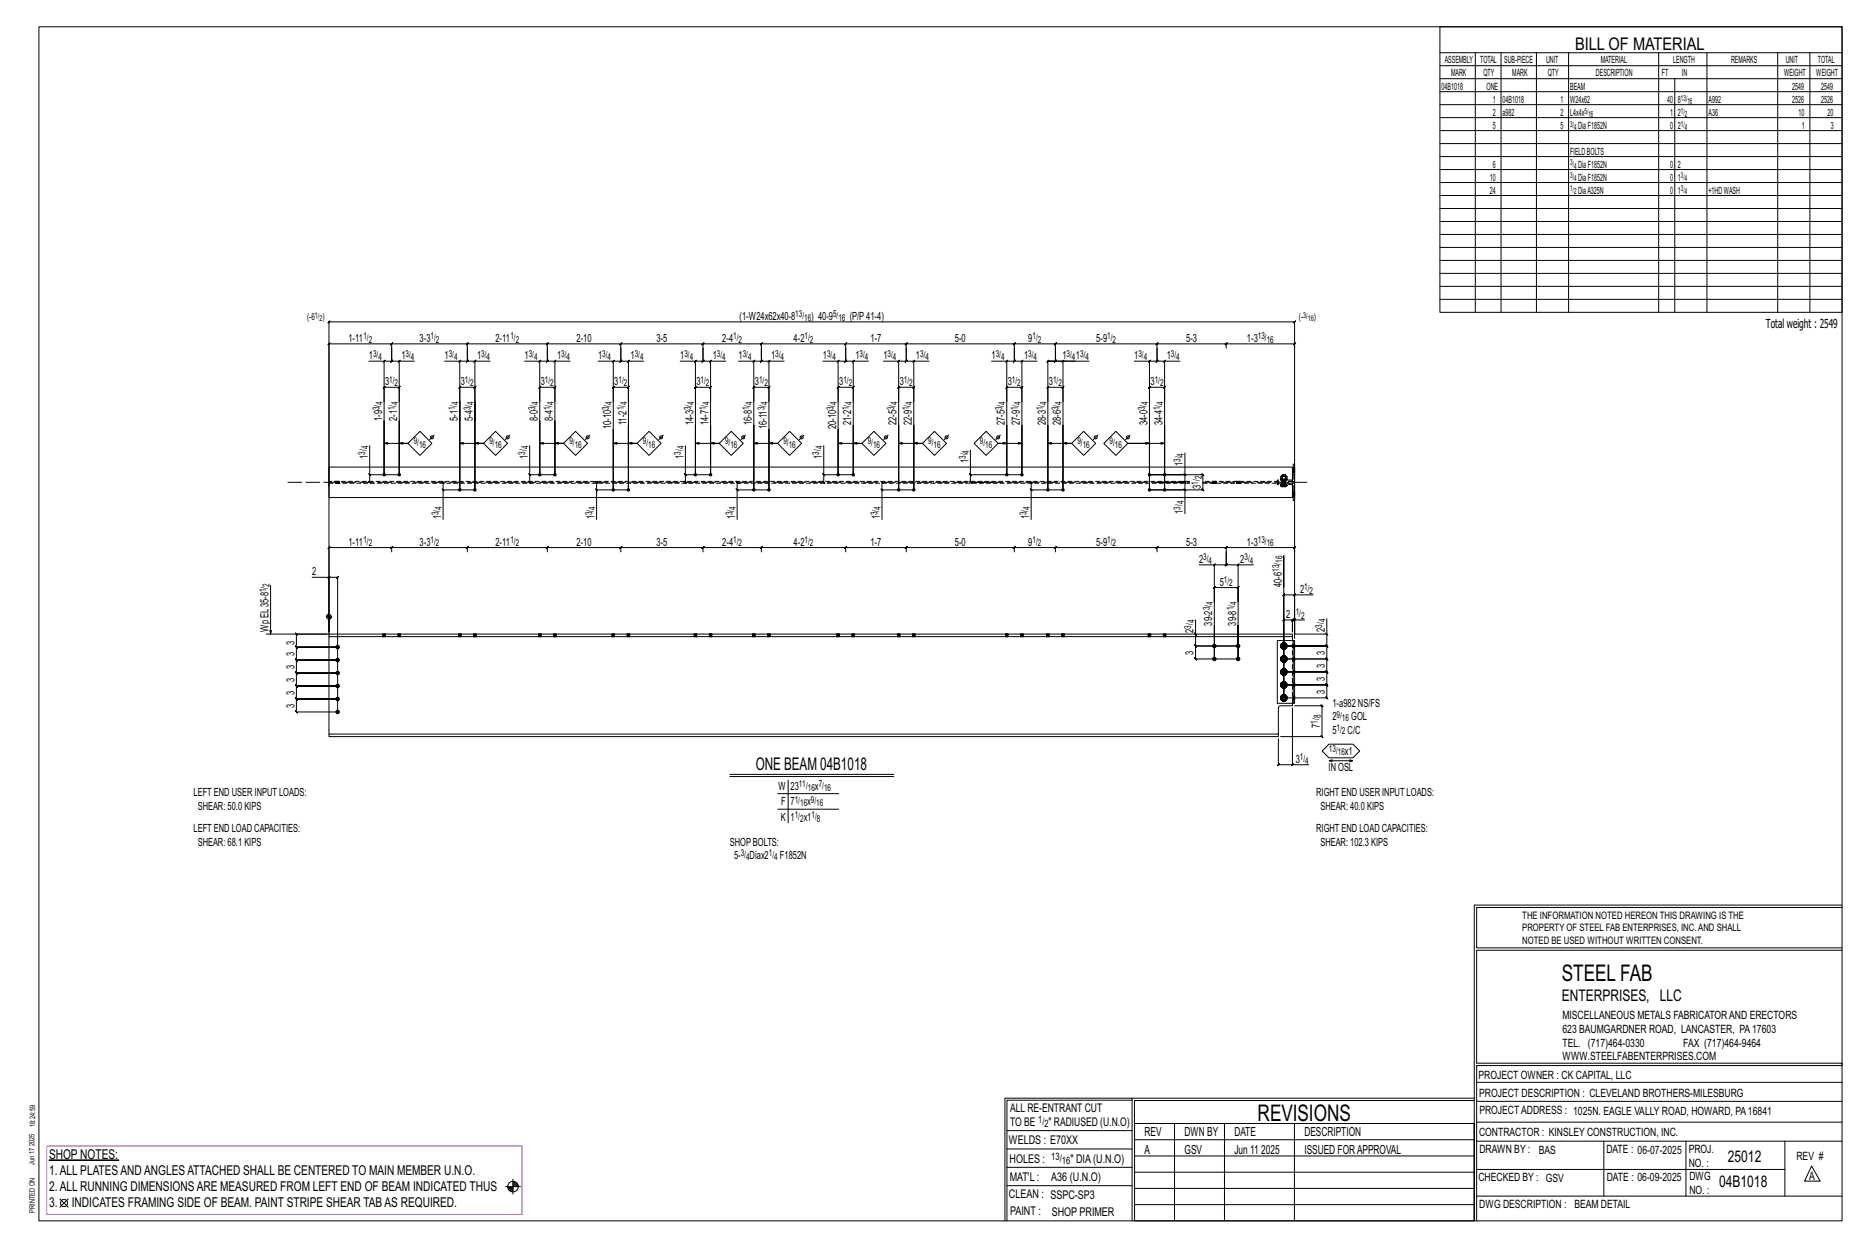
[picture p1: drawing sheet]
<svg xmlns="http://www.w3.org/2000/svg" width="914mm" height="610mm" viewBox="0 0 914 610" stroke-linecap="round" stroke-linejoin="round" font-family="sans-serif">
<g fill="#000" stroke="#000" stroke-width=".49">
<path d="M24 568h34z"/>
<circle cx="188" cy="232" r=".6"/>
<circle cx="195" cy="232" r=".6"/>
<circle cx="225" cy="240" r=".6"/>
<circle cx="232" cy="240" r=".6"/>
<circle cx="264" cy="232" r=".6"/>
<circle cx="272" cy="232" r=".6"/>
<circle cx="300" cy="240" r=".6"/>
<circle cx="308" cy="240" r=".6"/>
<circle cx="340" cy="232" r=".6"/>
<circle cx="348" cy="232" r=".6"/>
<circle cx="369" cy="240" r=".6"/>
<circle cx="376" cy="240" r=".6"/>
<circle cx="410" cy="232" r=".6"/>
<circle cx="418" cy="232" r=".6"/>
<circle cx="440" cy="240" r=".6"/>
<circle cx="447" cy="240" r=".6"/>
<circle cx="493" cy="232" r=".6"/>
<circle cx="500" cy="232" r=".6"/>
<circle cx="513" cy="240" r=".6"/>
<circle cx="520" cy="240" r=".6"/>
<circle cx="563" cy="240" r=".6"/>
<circle cx="563" cy="232" r=".6"/>
<circle cx="570" cy="240" r=".6"/>
<circle cx="570" cy="232" r=".6"/>
<circle cx="165" cy="317" r=".9"/>
<circle cx="594" cy="316" r=".9"/>
<circle cx="606" cy="316" r=".9"/>
<circle cx="165" cy="329" r=".9"/>
<circle cx="165" cy="336" r=".9"/>
<circle cx="165" cy="323" r=".9"/>
<circle cx="594" cy="322" r=".9"/>
<circle cx="606" cy="322" r=".9"/>
<circle cx="165" cy="348" r=".9"/>
<circle cx="165" cy="342" r=".9"/>
</g>
<g fill="none" stroke="#000" stroke-width=".49">
<path d="M19 13h883v584h-883zM705 13h197v140h-197zM705 26h197M705 32h197M705 39h197M722 26v127M735 26v127M752 26v127M768 26v127M812 26v127M820 39v114M836 26v127"/>
<path d="M870 26v127M886 26v127M705 45h197M705 51h197M705 58h197M705 64h197M705 70h197M705 77h197M705 83h197M705 89h197M705 96h197M705 102h197"/>
<path d="M705 108h197M705 115h197M705 121h197M705 127h197M705 134h197M705 140h197M705 146h197M181 177h7v19M188 177l1-1zM192 170v7v-1l-1 1h1h-4M192 170v7h-1l1-1v1h3M192 170v-2l-1 1 1-1h-31h1l-1 1v-1v70"/>
<path d="M192 168h37l-1 1 1-1v2M192 168l-1 1zM195 177l1-1zM203 177h-8v19M218 177h7v63M225 177l1-1zM229 170v7v-1l-1 1h1h-4M229 170v7h-1l1-1v1h3M229 168h39l-1 1 1-1v2M229 168l-1 1zM232 177l1-1-1 1zM240 177h-8v63"/>
<path d="M257 177h7v19M264 177l1-1zM268 170v7v-1l-1 1h1h-4M268 170v7h-1l1-1v1h4M268 168h36l-1 1 1-1v2M268 168l-1 1zM271 177l1-1zM279 177h-7v19M293 177h7v19M300 177l1-1zM304 170v7v-1l-1 1h1h-4M304 170v7h-1l1-1v1h4"/>
<path d="M304 168h40v1l1-1-1 2M304 168l-1 1zM308 177v-1l-1 1zM315 177h-7v19M333 177h7v19M340 177l1-1zM344 170v7l1-1-1 1h-4M344 170v7l1-1-1 1h4M344 168h29l-1 1 1-1v2M345 168l-1 1zM348 177v-1l-1 1zM355 177h-7v19"/>
<path d="M362 177h7v19M369 177h-1l1-1zM373 170v7v-1l-1 1h1h-4M373 170v7h-1l1-1v1h3M373 168h41l-1 1 1-1v2M373 168l-1 1zM376 177l1-1-1 1zM384 177h-8v19M403 177h7v19M411 176l-1 1zM414 170v7v-1l-1 1h1h-4M414 170v7h-1l1-1v1h4"/>
<path d="M414 168h30l-1 1 1-1v2M414 168l-1 1zM418 177v-1l-1 1zM425 177h-7v19M432 177h8v19M440 176l-1 1zM444 170v7v-1l-1 1h1h-4M444 170v7h-1l1-1v1h3M444 168h53l-1 1 1-1v2M444 168l-1 1zM447 177l1-1-1 1zM455 177h-8v19"/>
<path d="M485 177h8v19M493 177h-1l1-1zM497 168l-1 1 1-1zM497 170v7v-1l-1 1h1h-4M497 170v7h-1l1-1v1h3M497 168h20l-1 1 1-1v2M501 176l-1 1zM508 177h-8v19M513 177v-1l-1 1h1v19M517 170v7v-1l-1 1h1h-4h13M517 170v7h-1l1-1v1h3M517 168h49v1l1-1-1 2"/>
<path d="M517 168l-1 1zM520 177l1-1-1 1zM533 177h-13v19M555 177h8v19M563 177h-1l1-1zM566 170v7l1-1-1 1h-3M566 170v7l1-1-1 1h4M566 168h34v1l1-1-1 2M567 168l-1 1zM570 177l1-1-1 1zM578 177h-8v19M600 169l1-1z"/>
<path d="M600 168h34l-1 1 1-1v2M188 196v-7v1l1-1h-1h7v1l1-1h-1v7M188 196v36M195 196v36h-14v-14M264 196v-7v1l1-1h-1h8l-1 1 1-1v7M264 196v36M272 196v36h-13v-14M300 196v-7v1l1-1h-1h8l-1 1 1-1v7M300 196v44M308 196v44h-16v14M340 196v-7v1l1-1h-1h8l-1 1 1-1v7M340 196v36"/>
<path d="M348 196v36h-13v-14M369 196v-7l-1 1 1-1h7v1l1-1h-1v7M369 196v44M376 196v44h-15v14M410 196v-7v1l1-1h-1h8l-1 1 1-1v7M410 196v36M418 196v36h-15v-14M440 196v-7l-1 1 1-1h7v1l1-1h-1v7M440 196v44M447 196v44h-15v14M493 196v-7l-1 1 1-1h7v1l1-1h-1v7M493 196v36"/>
<path d="M500 196v36h-25v-12M513 196v-7l-1 1 1-1h7v1l1-1h-1v7M513 196v44M520 196v44h-15v14M563 196v-7l-1 1 1-1h7v1l1-1h-1v7M563 196v44h17v11M570 196v44M188 217h12h-5M200 217l6-6 5 6-5 6zM213 213l-3 2M225 206v-10v44M225 217h12h-5"/>
<path d="M232 206v-10v44M237 217l6-6 5 6-5 6zM250 213l-3 2M264 217h12h-4M276 217l6-6 6 6-6 6zM289 213l-2 2M300 217h12h-4M318 211l6 6-6 6-6-6zM325 213l-2 2M340 217h12h-4M358 211l6 6-6 6-6-6zM365 213l-2 2"/>
<path d="M369 217h12h-5M381 217l6-6 5 6-5 6zM394 213l-3 2M410 217h12h-4M428 211l6 6-6 6-6-6zM435 213l-2 2M440 217h12h-5M457 211l6 6-6 6-5-6zM464 213l-2 2M483 211l6 6-6 6-6-6zM490 213l-3 2M493 217h-4h11"/>
<path d="M513 217h12h-5M525 217l5-6 6 6-6 6zM537 213l-2 2M546 211l6 6-6 6-6-6zM553 213l-2 2M563 208v32h26l-1-1 1 1v-8v1l-1-1h1h-26h17v-10M563 217h-11h18M161 229h472v14h-472zM164 236h.1M166 236h.1M180 232l1 1zM181 232v4l-1-1 1 1"/>
<path d="M216 239l1 1zM217 236l-1-1 1 1v4M225 240v-51v1l1-1h-1h7v1l1-1h-1v51M232 240h-15v14M259 232l1 1zM259 232v4v-1l1 1h-1M292 239l1 1zM292 236v-1l1 1h-1v4M335 232l1 1zM335 232v4v-1l1 1h-1M360 239l1 1zM361 236l-1-1 1 1v4"/>
<path d="M403 232l1 1zM403 232v4v-1l1 1h-1M431 239l1 1zM432 236l-1-1 1 1v4M475 232l1 1zM475 232v4v-1l1 1h-1h11M504 239l1 1zM505 236l-1-1 1 1v4M580 239l1 1zM580 232l1 1zM580 232v4v-1l1 1h-1h-14h14v-1l1 1h-1v4M594 236h.1"/>
<path d="M595 236h.1M605 236h.1M607 236h.1M627 235h3zM627 237v1zM627 235v-2h1v2M627 238h.1M627 237v1M627 237h1v1h-1M628 235h.1M628 236h.1M628 237h.1"/>
<path d="M628 238h1M628 238l1-1v1M629 237h-1v1M629 235v-2h-1v-1h1v1h1v2M629 235h.1M629 236h.1M629 237h.1M629 237l1 1M630 237v1M630 238h-1M633 236h1v9h-1v-8M633 235v-8h1v9h-1"/>
<path d="M633 231h.1M633 229h.1M634 231h.1M634 229h.1M633 243h.1M633 241h.1M634 243h.1M634 241h.1M192 270v-3l-1 1h1h-31l1-1-1 1v42M192 268h37h-1l1-1v3M192 267l-1 1zM228 268l1-1z"/>
<path d="M229 268h39h-1l1-1v3M268 268h-1l1-1zM268 268h36h-1l1-1v3M304 268h40l1-1-1 3M304 267l-1 1zM344 268h29h-1l1-1v3M345 267l-1 1zM373 268h41h-1l1-1v3M373 267l-1 1zM414 268h30h-1l1-1v3M414 267l-1 1zM444 268h53h-1l1-1v3"/>
<path d="M444 267l-1 1zM497 268h20h-1l1-1v3M497 267l-1 1zM517 268h49l1-1-1 3M517 267l-1 1zM566 268h34l1-1-1 3M567 267l-1 1zM587 276h7v18v-7v1l1-1h-1h12v1l1-1h-1v7v-18h8M595 276l-1 1zM600 268l1-1zM600 270v6h1l-1 1v-1h-6M600 270v6v1l1-1h-1h6"/>
<path d="M600 268h34h-1l1-1v3M606 276h1l-1 1zM132 286v24M153 282h8v27M161 283l1-1zM161 282h4v1l1-1h-1v66h-20l1 1-1-1v-6h1l-1-1v1h20h-20h1l-1-1v1v-6h1l-1-1v1h20h-20h1l-1-1v1v-7l1 1-1-1h20h-20l1 1-1-1v-6h1l-1-1v1h20h-20h1l-1-1v1v-6h1l-1-1v1h20h-20h1l-1-1v1v-7l1 1-1-1h15M594 294v28M606 294v28v-16v10M628 287v-15v69v-50v1l1-1h-1h6M634 291l-1 1zM643 291h-9v19M130 310h31"/>
<path d="M160 302h2M160 301v1M161 301v1M161 310h472v1h-472zM161 309v-152v1l1-1h-1h473l-1 1 1-1v153M161 300v9M161 311v48M161 302v1M162 302v1M162 302h.1M187 310h.1M187 311h.1"/>
<path d="M189 310h.1M189 311h.1M195 310h.1M195 311h.1M196 310h.1M196 311h.1M224 310h.1M224 311h.1M226 310h.1M226 311h.1M232 310h.1M232 311h.1"/>
<path d="M233 310h.1M233 311h.1M264 310h.1M264 311h.1M265 310h.1M265 311h.1M271 310h.1M271 311h.1M272 310h.1M272 311h.1M300 310h.1M300 311h.1"/>
<path d="M301 310h.1M301 311h.1M307 310h.1M307 311h.1M308 310h.1M308 311h.1M340 310h.1M340 311h.1M341 310h.1M341 311h.1M347 310h.1M347 311h.1"/>
<path d="M348 310h.1M348 311h.1M368 310h.1M368 311h.1M370 310h.1M370 311h.1M376 310h.1M376 311h.1M377 310h.1M377 311h.1M410 310h.1M410 311h.1"/>
<path d="M411 310h.1M411 311h.1M417 310h.1M417 311h.1M418 310h.1M418 311h.1M439 310h.1M439 311h.1M441 310h.1M441 311h.1M447 310h.1M447 311h.1"/>
<path d="M448 310h.1M448 311h.1M492 310h.1M492 311h.1M493 310h.1M493 311h.1M500 310h.1M500 311h.1M501 310h.1M501 311h.1M512 310h.1M512 311h.1"/>
<path d="M514 310h.1M514 311h.1M520 310h.1M520 311h.1M521 310h.1M521 311h.1M562 310h.1M562 311h.1M563 310h.1M563 311h.1M569 310h.1M569 311h.1"/>
<path d="M571 310h.1M571 311h.1M585 303v7l1 1-1-1v6l1 1-1-1h21M594 306v16zM606 316h-21l1 1-1-1v6l1 1-1-1h21M627 316h.1M627 315v1M627 317h1M627 316v1M627 316v-1v1v1v-1M628 317v1M628 315h-1"/>
<path d="M628 317h1M628 315h.1M628 315h1M629 315l1 1v1M629 315h-1M629 317h-1M629 316l1 1h-1M629 316v1M629 315h1l-1 1M630 315v1M633 311v2M633 313h1v31h-1z"/>
<path d="M633 313h-8v31h8M633 304l1-1zM634 303h-1l-1 1 1-1v6v-6l-1 1 1-1h-5h1l-1 1v-1v38h21l1 1-1-1v-6l1 1-1-1h-21h21l1 1-1-1v-6h1l-1-1v1h-21h21h1l-1-1v1v-7l1 1-1-1h-21h21l1 1-1-1v-6l1 1-1-1h-21h21l1 1-1-1v-6M639 303h-5v9M649 310l1 1zM649 303v7h-15M627 322h.1M627 329h.1M627 335h.1M627 328v1M627 323l1 1M627 330h1"/>
<path d="M627 336l1 1M627 322v1M627 335v1M627 322v-1v1v1M627 328v1v1v-1M627 335v-1v1v1v-1M628 323v1M628 329v1M628 336v1M628 321h-1M628 327l-1 1M628 334h-1"/>
<path d="M628 323l1 1M628 330h1M628 336l1 1M628 321v1M628 321h1v1M628 327v1M628 328l1-1v1M628 334h.1M628 334h1M628 340v1M629 321l1 1v1M629 328l1 1"/>
<path d="M629 334l1 1v1M629 321h-1M629 327l-1 1M629 334h-1M629 323v1l-1-1M629 329v1h-1M629 336v1l-1-1M629 323h1h-1M629 329h1l-1 1M629 335l1 1h-1M629 322v1M629 329v1"/>
<path d="M629 335v1M629 321l1 1h-1M629 328h1h-1M629 334l1 1h-1M630 322h.1M630 328v1M630 335h.1M161 359h465v1h-465zM627 341h.1M627 343h1M627 341v1M627 341v-1v1v2v-1"/>
<path d="M628 342v1M628 340h-1M628 342l1 1M628 340h1v1M629 341h1v1M629 340l-1 1M629 342v1l-1-1M629 342h1l-1 1M629 341v1M629 340l1 1h-1M630 341h.1M633 346v28h8"/>
<path d="M633 344v1h-6l-1 1v13M634 345h13l1 1-1-1v15l1 1-1-1h-20M357 379h80M357 380h80M626 361v13l-1 1 1-1h7M633 374l-1 1zM647 367l4-3h11l4 3-4 4h-11zM651 372h11l-1 1M652 372h-1l1 1M661 372h1M381 388h30M381 396h30"/>
<path d="M386 382v21M722 443v154M722 443h180M902 444h-179v20h179M902 465h-179v55h179v1h-179v76M554 538h-61v59M554 537h168M722 538h-167v13M723 539h179M723 530h179M493 553h61M555 550h167v47h-167z"/>
<path d="M555 558h167M575 550v47M599 550v47M634 550v47M723 549h179M723 558h179M785 558v27M825 558v27M874 558v27M251 577v7M251 579h2M251 580h3"/>
<path d="M251 578h2M493 571h61M493 562h61M555 573h167M555 566h167M723 572h151M887 570l4 8h-8zM29 587l4 4M33 587l-4 4M247 581h8M249 581h2M249 582h2"/>
<path d="M250 583h1M492 597v-60h62v60M493 580h61M555 589h167M555 581h167M723 585h179"/>
<circle cx="211" cy="214" r=".7"/>
<circle cx="248" cy="214" r=".7"/>
<circle cx="288" cy="214" r=".7"/>
<circle cx="324" cy="214" r=".7"/>
<circle cx="364" cy="214" r=".7"/>
<circle cx="392" cy="214" r=".7"/>
<circle cx="434" cy="214" r=".7"/>
<circle cx="463" cy="214" r=".7"/>
<circle cx="489" cy="214" r=".7"/>
<circle cx="536" cy="214" r=".7"/>
<circle cx="552" cy="214" r=".7"/>
<circle cx="161" cy="302" r="1.2"/>
<circle cx="31" cy="589" r="1.8"/>
<circle cx="251" cy="581" r="2.6"/>
</g>
<path d="M23 561h233v33h-233z" fill="none" stroke="#f0f" stroke-width=".5"/>
<g fill="none" stroke="#000" stroke-width=".49" stroke-dasharray="2 1.4">
<path d="M161 236h421M164 236h.1M165 236h.1M165 236h1M166 236h.1M582 236h-421M589 236h44M594 236h.1M594 236h1M595 236h.1M605 236h.1M606 236h.1"/>
<path d="M606 236h1M607 236h.1M626 236h.1M627 237v1zM627 238h.1M627 235h1h-1v-2h1v2v-2v2h1h-1M627 237v1M627 237h1M627 238h1M628 236h.1M628 236v1M628 235h.1"/>
<path d="M628 235v1M628 235v2zM628 237h.1M628 233v-1M628 233h1M628 238h.1M628 233h.1M628 235h-1h1M628 235h1M628 236v-1M628 237v1zM628 238h1"/>
<path d="M628 232h1M628 235v1zM628 236h1M628 236l1 1zM628 236l1-1M628 238v-1l1 1M628 237l1 1M629 236h.1M629 236v1M629 236v-1M629 238h.1M629 237h.1"/>
<path d="M629 235h.1M629 233h.1M629 235h1M629 232v1M629 233v2zM629 235h1h-1v-2h1v2M629 235v2zM629 237v-1M629 237l1 1h-1zM630 235h.1M630 238h-1zM630 238h.1"/>
<path d="M630 237v1M633 236h-44M633 236h-8v1h8M633 235h-8v1h8M633 231h.1M633 230h1h-1M633 231h1M634 229h-1M634 230h-1M634 231h-1M634 231h.1M634 229h.1"/>
<path d="M634 230l-1-1M633 243h.1M633 242h1l-1-1M633 243h1M634 241h-1M634 242h-1M634 243h-1M634 243h.1M634 241h.1M634 242l-1-1M187 310v1M187 310h.1"/>
<path d="M188 310l-1 1M188 310v1zM188 310v1M188 311h.1M189 310h.1M189 311h.1M189 311v-1M195 310v1M195 310h.1M195 310l1 1zM195 311h.1M196 310v1"/>
<path d="M196 310h.1M196 311h.1M196 311v-1M224 310v1M224 310h1M225 310l-1 1M225 310v1M225 310v1zM225 311h.1M226 310h.1M226 311h.1M226 311v-1"/>
<path d="M232 310v1M232 310h.1M232 310l1 1zM232 311h.1M233 310v1M233 310h.1M233 311h.1M233 311v-1M264 310v1M264 310h.1M264 310v1zM264 311h.1"/>
<path d="M265 310v1M265 310h.1M265 311h.1M265 311v-1M271 310v1M271 310h.1M272 310v1zM272 310l-1 1M272 311h-1M272 310v1M272 310h.1M272 311h.1"/>
<path d="M272 311v-1M300 310v1M300 310h.1M300 310v1zM300 311h.1M301 310v1M301 310h.1M301 311h.1M301 311v-1M307 310v1M307 310h.1M308 310v1z"/>
<path d="M308 310l-1 1M308 311h-1M308 310v1M308 310h.1M308 311h.1M308 311v-1M340 310v1M340 310h.1M340 310l1 1zM340 311h.1M341 310v1M341 310h.1"/>
<path d="M341 311h.1M341 311v-1M347 310v1M347 310h.1M348 310l-1 1M348 310v1zM348 311h.1M348 310v1M348 310h.1M348 311v-1M368 310v1M368 310h.1"/>
<path d="M369 310l-1 1M369 310v1zM369 310v1M369 311h.1M370 310h.1M370 311h.1M370 311v-1M376 310v1M376 310h.1M376 310l1 1zM376 311h.1M377 310v1"/>
<path d="M377 310h.1M377 311h.1M377 311v-1M410 310v1M410 310h.1M410 310v1zM410 311h.1M411 310v1M411 310h.1M411 311h.1M411 311v-1M417 310v1"/>
<path d="M417 310h.1M418 310v1zM418 310l-1 1M418 311h-1M418 310v1M418 310h.1M418 311h.1M418 311v-1M439 310v1M439 310h.1M440 310l-1 1M440 310v1z"/>
<path d="M440 311h.1M440 310v1M440 310h1M441 311h-1M441 311v-1M447 310v1M447 310h.1M447 310l1 1zM447 311h.1M448 310v1M448 310h.1M448 311h.1"/>
<path d="M448 311v-1M492 310v1M492 310h.1M493 310l-1 1M493 310v1zM493 311h.1M493 310v1M493 310h.1M493 311v-1M500 310v1M500 310h.1M500 310v1z"/>
<path d="M500 311h.1M501 310v1M501 310h.1M501 311h.1M501 311v-1M512 310v1M512 310h.1M513 310l-1 1M513 310v1zM513 310v1M513 311h.1M513 310h1"/>
<path d="M514 311h-1M514 311v-1M520 310v1M520 310h.1M520 310l1 1zM520 311h.1M521 310v1M521 310h.1M521 311h.1M521 311v-1M562 310v1M562 310h.1"/>
<path d="M563 310v1zM563 310l-1 1M563 311h-1M563 310v1M563 310h.1M563 311h.1M563 311v-1M569 310v1M569 310h1M570 310l-1 1M570 310v1M570 310v1z"/>
<path d="M570 311h.1M571 310v1M571 310h.1M571 311h.1M571 311v-1M627 316v1zM627 316l1-1-1 1 1 1-1-1M627 315v1zM627 317h.1M627 317v-1M627 315v1M627 315h.1"/>
<path d="M627 317l1 1zM627 315h1zM627 317h1zM627 317h1M627 315h1M627 316l1 1M627 316l1-1M628 316h.1M628 317h1zM628 315h1zM628 315h-1v1v-1v2h1M628 316v1z"/>
<path d="M628 316v-1zM628 318h.1M628 315v-1zM628 317v1v-1v1v-1zM628 317h.1M628 315h.1M628 318h1zM628 318l1-1zM628 318l1-1M628 317h1M628 315h1h-1h1zM628 314l1 1z"/>
<path d="M629 317h.1M629 317v-1zM629 315v1zM629 315h.1M629 318l1-1zM629 315h1zM629 316h.1M629 315l1 1zM629 316l1 1h-1M629 316l1-1h-1M629 317v-1M629 315l1 2"/>
<path d="M630 315h.1M630 315v1zM630 315v1M630 317h.1M630 316l-1 1zM630 316v1zM633 315h1zM633 316h1l-1-1M634 315h.1M634 316l-1-1M634 316h-1M634 317h-1"/>
<path d="M627 322v1zM627 329h.1M627 335v1zM627 322l1-1-1 1 1 2-1-2M627 329l1-2-1 2 1 1-1-1M627 335l1-1-1 1 1 1-1-1M627 322h.1M627 323v1zM627 328v1zM627 329v1zM627 334v1zM627 336h.1"/>
<path d="M627 323v-1M627 328v1M627 336v-1M627 335h.1M627 321v1zM627 324h1zM627 321h1zM627 328h.1M627 330h1zM627 328l1-1zM627 334h.1M627 336l1 1z"/>
<path d="M627 334h1zM627 323l1 1zM627 323l1 1M627 321h1M627 330h1M627 328l1-1M627 336l1 1M627 334h1M627 323h1M627 322l1-1M627 329l1 1M627 328h1"/>
<path d="M627 335l1 1M627 335l1-1M628 322v1zM628 329h.1M628 335h.1M628 324h1zM628 321h1zM628 330h1zM628 327h1zM628 336h1zM628 334h1zM628 322l-1-1v1v1h1"/>
<path d="M628 328h-1v1v-1v1v1v-1v1l1-1M628 334h-1v1v1h1M628 322h.1M628 323h.1M628 328v1zM628 328h.1M628 335v1zM628 335v-1zM628 324h.1M628 321h.1M628 330h.1M628 327h.1"/>
<path d="M628 337h.1M628 334h.1M628 340h.1M628 323v1zM628 329v1zM628 336v1zM628 336h.1M628 324h1M628 323l1 1M628 323h1zM628 322h1zM628 321h1h-1h1z"/>
<path d="M628 327v1M628 330h1M628 330l1-1zM628 328h1zM628 327h1h-1h1v1zM628 337h1zM628 337h1M628 336l1 1M628 334h1h-1h1zM628 340h1h-1h1v1zM628 340h1zM629 323h.1"/>
<path d="M629 322h.1M629 321v1M629 330v-1M629 329h.1M629 328h.1M629 336h.1M629 336v-1zM629 334v1zM629 334h.1M629 324v-1zM629 324v-1M629 321h.1"/>
<path d="M629 330h.1M629 327v1zM629 327v1M629 337v-1zM629 337v-1M629 324h1zM629 321h1zM629 330h1zM629 327l1 1zM629 337l1-1zM629 334h1zM629 340h1z"/>
<path d="M629 328v1zM629 335h.1M629 321l1 1zM629 327l1 2zM629 334l1 1zM629 322v1zM629 323h1h-1M629 322h1l-1-1M629 329h1l-1 1M629 328h1h-1M629 335l1 1h-1M629 335h1l-1-1"/>
<path d="M629 323v-1M629 321v1l1 1M629 328l1 1M629 336v-1M629 334l1 2M630 321v1zM630 328h.1M630 334h.1M630 322h.1M630 328v1zM630 328v1M630 335h.1"/>
<path d="M630 323v1zM630 329v1zM630 336h.1M630 334v1zM630 322l-1 2zM630 329l-1 1zM630 335l-1 1zM630 322v1zM630 329h.1M630 335v1zM633 322h1zM633 322h1h-1"/>
<path d="M633 328h1zM633 328l1 1-1-1M633 334h1zM633 335h1l-1-1M634 322h.1M634 322h-1M634 323h-1M634 328h.1M634 328h-1M634 329h-1M634 330h-1M634 334h.1"/>
<path d="M634 335l-1-1M634 335h-1M634 336h-1M627 341v1zM627 341l1-1-1 1 1 2-1-2M627 341h.1M627 342v1zM627 342v-1M627 340v1zM627 343h1zM627 340h1zM627 343h1"/>
<path d="M627 340h1M627 342h1M627 341h1M628 341v1zM628 343h1zM628 341l-1-1v1v1v1v-1v1l1-1M628 341h.1M628 342h.1M628 343h.1M628 342v1zM628 343h1M628 342l1 1"/>
<path d="M628 342h1zM628 341h1zM629 342h.1M629 341h.1M629 343h.1M629 340h.1M629 343h1zM629 340l1 1zM629 341v1zM629 342h1l-1 1M629 341h1l-1-1M629 343v-2"/>
<path d="M629 340v1l1 1M630 340v1zM630 341h.1M630 342v1zM630 341l-1 2zM630 341v1zM633 344v-31M633 341h1zM633 341h1h-1M634 341h.1M634 341h-1M634 342h-1"/>
</g>
<path d="M141 236h441M589 236h51" fill="none" stroke="#000" stroke-width=".49" stroke-dasharray="6.8 1 0 1"/>
<g font-size="11.2">
<text x="764" y="480">STEEL FAB</text>
<text x="616" y="548">REVISIONS</text>
</g>
<g font-size="8.6">
<text x="771" y="24">BILL OF MATERIAL</text>
<text x="370" y="377">ONE BEAM 04B1018</text>
</g>
<g font-size="7.9">
<text x="765" y="490">ENTERPRISES, LLC</text>
<text x="846" y="569">25012</text>
<text x="842" y="581">04B1018</text>
</g>
<g font-size="6.6">
<text x="24" y="567">SHOP NOTES:</text>
<text x="24" y="575">1.ALL PLATESANDANGLESATTACHED SHALL BE CENTERED TO MAIN MEMBER U.N.O.</text>
<text x="24" y="583">2.ALL RUNNING DIMENSIONSARE MEASURED FROM LEFT END OF BEAM INDICATED THUS</text>
<text x="24" y="591">3.</text>
<text x="35" y="591">INDICATES FRAMING SIDE OF BEAM. PAINT STRIPE SHEAR TABAS REQUIRED.</text>
</g>
<g font-size="6.1">
<text x="864" y="161">Total weight : 2549</text>
<text x="560" y="556">REV</text>
<text x="580" y="556">DWN BY</text>
<text x="604" y="556">DATE</text>
<text x="639" y="556">DESCRIPTION</text>
<text x="560" y="564">A</text>
<text x="580" y="564">GSV</text>
<text x="604" y="564">Jun 11</text>
<text x="617" y="564">2025</text>
<text x="639" y="564">ISSUED FORAPPROVAL</text>
</g>
<g font-size="5.9">
<text x="494" y="560">WELDS : E70XX</text>
<text x="494" y="569">HOLES :</text>
<text x="524" y="569">&quot; DIA(U.N.O)</text>
<text x="494" y="578">MAT'L :</text>
<text x="515" y="578">A36 (U.N.O)</text>
<text x="494" y="586">CLEAN : SSPC-SP3</text>
<text x="495" y="595">PAINT :</text>
<text x="515" y="595">SHOP PRIMER</text>
</g>
<g font-size="5.8">
<text x="494" y="544">ALL RE-ENTRANT CUT</text>
<text x="494" y="551">TO BE</text>
<text x="513" y="551">&quot; RADIUSED (U.N.O)</text>
</g>
<g font-size="5.6">
<text x="765" y="499">MISCELLANEOUS METALS FABRICATORAND ERECTORS</text>
<text x="765" y="505">623 BAUMGARDNER ROAD, LANCASTER, PA17603</text>
<text x="765" y="512">TEL. (717)464-0330</text>
<text x="824" y="512">FAX (717)464-9464</text>
<text x="765" y="519">WWW.STEELFABENTERPRISES.COM</text>
<text x="724" y="528">PROJECT OWNER : CK CAPITAL, LLC</text>
<text x="724" y="537">PROJECT DESCRIPTION : CLEVELAND BROTHERS-MILESBURG</text>
<text x="724" y="545">PROJECTADDRESS : 1025N. EAGLE VALLY ROAD, HOWARD, PA16841</text>
<text x="724" y="556">CONTRACTOR : KINSLEY CONSTRUCTION, INC.</text>
<text x="724" y="564">DRAWN BY :</text>
<text x="753" y="564">BAS</text>
<text x="786" y="564">DATE : 06-07-2025</text>
<text x="827" y="564">PROJ.</text>
<text x="879" y="568">REV #</text>
<text x="827" y="571">NO. :</text>
<text x="724" y="578">CHECKED BY : GSV</text>
<text x="787" y="578">DATE : 06-09-2025</text>
<text x="827" y="578">DWG</text>
<text x="886" y="578">A</text>
<text x="827" y="584">NO. :</text>
<text x="724" y="591">DWG DESCRIPTION : BEAM DETAIL</text>
</g>
<g font-size="5.5">
<text x="362" y="156">(1-W24x62x40-8</text>
<text x="397" y="156">) 40-9</text>
<text x="416" y="156">(P/P41-4)</text>
<text x="171" y="167">1-11</text>
<text x="205" y="167">3-3</text>
<text x="242" y="167">2-11</text>
<text x="282" y="167">2-10</text>
<text x="321" y="167">3-5</text>
<text x="354" y="167">2-4</text>
<text x="388" y="167">4-2</text>
<text x="426" y="167">1-7</text>
<text x="467" y="167">5-0</text>
<text x="503" y="167">9</text>
<text x="537" y="167">5-9</text>
<text x="581" y="167">5-3</text>
<text x="610" y="167">1-3</text>
<text x="181" y="176">1</text>
<text x="196" y="176">1</text>
<text x="218" y="176">1</text>
<text x="234" y="176">1</text>
<text x="257" y="176">1</text>
<text x="273" y="176">1</text>
<text x="293" y="176">1</text>
<text x="309" y="176">1</text>
<text x="333" y="176">1</text>
<text x="349" y="176">1</text>
<text x="362" y="176">1</text>
<text x="377" y="176">1</text>
<text x="403" y="176">1</text>
<text x="419" y="176">1</text>
<text x="432" y="176">1</text>
<text x="448" y="176">1</text>
<text x="485" y="176">1</text>
<text x="501" y="176">1</text>
<text x="520" y="176">1</text>
<text x="527" y="176">1</text>
<text x="555" y="176">1</text>
<text x="571" y="176">1</text>
<text x="189" y="188">3</text>
<text x="226" y="188">3</text>
<text x="265" y="188">3</text>
<text x="301" y="188">3</text>
<text x="341" y="188">3</text>
<text x="369" y="188">3</text>
<text x="411" y="188">3</text>
<text x="440" y="188">3</text>
<text x="493" y="188">3</text>
<text x="513" y="188">3</text>
<text x="563" y="188">3</text>
<text x="187" y="206" transform="rotate(-90 187 206)">1-9</text>
<text x="194" y="206" transform="rotate(-90 194 206)">2-1</text>
<text x="224" y="206" transform="rotate(-90 224 206)">5-1</text>
<text x="231" y="206" transform="rotate(-90 231 206)">5-4</text>
<text x="263" y="206" transform="rotate(-90 263 206)">8-0</text>
<text x="271" y="206" transform="rotate(-90 271 206)">8-4</text>
<text x="307" y="208" transform="rotate(-90 307 208)">11-2</text>
<text x="339" y="208" transform="rotate(-90 339 208)">14-3</text>
<text x="347" y="208" transform="rotate(-90 347 208)">14-7</text>
<text x="368" y="208" transform="rotate(-90 368 208)">16-8</text>
<text x="417" y="208" transform="rotate(-90 417 208)">21-2</text>
<text x="439" y="208" transform="rotate(-90 439 208)">22-5</text>
<text x="446" y="208" transform="rotate(-90 446 208)">22-9</text>
<text x="492" y="208" transform="rotate(-90 492 208)">27-5</text>
<text x="499" y="208" transform="rotate(-90 499 208)">27-9</text>
<text x="512" y="208" transform="rotate(-90 512 208)">28-3</text>
<text x="519" y="208" transform="rotate(-90 519 208)">28-6</text>
<text x="562" y="208" transform="rotate(-90 562 208)">34-0</text>
<text x="569" y="208" transform="rotate(-90 569 208)">34-4</text>
<text x="299" y="210" transform="rotate(-90 299 210)">10-10</text>
<text x="375" y="210" transform="rotate(-90 375 210)">16-11</text>
<text x="409" y="210" transform="rotate(-90 409 210)">20-10</text>
<text x="180" y="224" transform="rotate(-90 180 224)">1</text>
<text x="258" y="224" transform="rotate(-90 258 224)">1</text>
<text x="335" y="224" transform="rotate(-90 335 224)">1</text>
<text x="402" y="224" transform="rotate(-90 402 224)">1</text>
<text x="474" y="227" transform="rotate(-90 474 227)">1</text>
<text x="579" y="228" transform="rotate(-90 579 228)">1</text>
<text x="588" y="239" transform="rotate(-90 588 239)">3</text>
<text x="579" y="251" transform="rotate(-90 579 251)">1</text>
<text x="216" y="254" transform="rotate(-90 216 254)">1</text>
<text x="291" y="254" transform="rotate(-90 291 254)">1</text>
<text x="360" y="254" transform="rotate(-90 360 254)">1</text>
<text x="431" y="254" transform="rotate(-90 431 254)">1</text>
<text x="504" y="254" transform="rotate(-90 504 254)">1</text>
<text x="171" y="267">1-11</text>
<text x="205" y="267">3-3</text>
<text x="242" y="267">2-11</text>
<text x="282" y="267">2-10</text>
<text x="321" y="267">3-5</text>
<text x="354" y="267">2-4</text>
<text x="388" y="267">4-2</text>
<text x="426" y="267">1-7</text>
<text x="467" y="267">5-0</text>
<text x="503" y="267">9</text>
<text x="537" y="267">5-9</text>
<text x="581" y="267">5-3</text>
<text x="610" y="267">1-3</text>
<text x="587" y="275">2</text>
<text x="607" y="275">2</text>
<text x="153" y="281">2</text>
<text x="597" y="286">5</text>
<text x="627" y="287" transform="rotate(-90 627 287)">40-6</text>
<text x="636" y="290">2</text>
<text x="630" y="302">2</text>
<text x="131" y="309" transform="rotate(-90 131 309)">Wp EL35-8</text>
<text x="584" y="310" transform="rotate(-90 584 310)">2</text>
<text x="593" y="306" transform="rotate(-90 593 306)">39-2</text>
<text x="605" y="306" transform="rotate(-90 605 306)">39-8</text>
<text x="648" y="309" transform="rotate(-90 648 309)">2</text>
<text x="144" y="315" transform="rotate(-90 144 315)">3</text>
<text x="144" y="321" transform="rotate(-90 144 321)">3</text>
<text x="584" y="320" transform="rotate(-90 584 320)">3</text>
<text x="648" y="320" transform="rotate(-90 648 320)">3</text>
<text x="144" y="327" transform="rotate(-90 144 327)">3</text>
<text x="648" y="327" transform="rotate(-90 648 327)">3</text>
<text x="144" y="333" transform="rotate(-90 144 333)">3</text>
<text x="648" y="333" transform="rotate(-90 648 333)">3</text>
<text x="144" y="340" transform="rotate(-90 144 340)">3</text>
<text x="648" y="339" transform="rotate(-90 648 339)">3</text>
<text x="144" y="346" transform="rotate(-90 144 346)">3</text>
<text x="652" y="346">1-a982 NS/FS</text>
<text x="652" y="352">2</text>
<text x="661" y="352">GOL</text>
<text x="646" y="356" transform="rotate(-90 646 356)">7</text>
<text x="652" y="359">5</text>
<text x="660" y="359">C/C</text>
<text x="658" y="369">x1</text>
<text x="634" y="373">3</text>
<text x="650" y="377">IN OSL</text>
<text x="95" y="390">LEFT END USER INPUT LOADS:</text>
<text x="381" y="386">W</text>
<text x="387" y="386">23</text>
<text x="399" y="386">x</text>
<text x="644" y="390">RIGHT END USER INPUT LOADS:</text>
<text x="382" y="394">F</text>
<text x="387" y="394">7</text>
<text x="395" y="394">x</text>
<text x="97" y="396">SHEAR: 50.0 KIPS</text>
<text x="382" y="402">K</text>
<text x="387" y="402">1</text>
<text x="393" y="402">x1</text>
<text x="646" y="396">SHEAR: 40.0 KIPS</text>
<text x="95" y="407">LEFT END LOAD CAPACITIES:</text>
<text x="644" y="407">RIGHT END LOAD CAPACITIES:</text>
<text x="97" y="414">SHEAR: 68.1 KIPS</text>
<text x="357" y="414">SHOPBOLTS:</text>
<text x="646" y="414">SHEAR: 102.3 KIPS</text>
<text x="359" y="420">5-</text>
<text x="367" y="420">Diax2</text>
<text x="382" y="420">F1852N</text>
</g>
<g font-size="5">
<text x="745" y="450">THE INFORMATION NOTED HEREON THIS DRAWING IS THE</text>
<text x="745" y="456">PROPERTY OF STEEL FAB ENTERPRISES, INC.AND SHALL</text>
<text x="745" y="462">NOTED BE USED WITHOUT WRITTEN CONSENT.</text>
<text x="508" y="550">1/</text>
<text x="511" y="551">2</text>
<text x="515" y="568">13/</text>
<text x="520" y="570">16</text>
</g>
<g font-size="4.9">
<text x="707" y="31">ASSEMBLY</text>
<text x="725" y="31">TOTAL</text>
<text x="736" y="31">SUB-PIECE</text>
<text x="757" y="31">UNIT</text>
<text x="784" y="31">MATERIAL</text>
<text x="819" y="31">LENGTH</text>
<text x="847" y="31">REMARKS</text>
<text x="874" y="31">UNIT</text>
<text x="890" y="31">TOTAL</text>
<text x="710" y="37">MARK</text>
<text x="726" y="37">QTY</text>
<text x="740" y="37">MARK</text>
<text x="758" y="37">QTY</text>
<text x="781" y="37">DESCRIPTION</text>
<text x="814" y="37">FT</text>
<text x="823" y="37">IN</text>
<text x="873" y="37">WEIGHT</text>
<text x="889" y="37">WEIGHT</text>
<text x="706" y="44">04B1018</text>
<text x="728" y="44">ONE</text>
<text x="769" y="44">BEAM</text>
<text x="877" y="44">2549</text>
<text x="891" y="44">2549</text>
<text x="731" y="50">1</text>
<text x="736" y="50">04B1018</text>
<text x="764" y="50">1</text>
<text x="769" y="50">W24x62</text>
<text x="816" y="50">40</text>
<text x="821" y="50">8</text>
<text x="836" y="50">A992</text>
<text x="877" y="50">2526</text>
<text x="891" y="50">2526</text>
<text x="731" y="57">2</text>
<text x="736" y="57">a982</text>
<text x="764" y="57">2</text>
<text x="769" y="57">L4x4x</text>
<text x="818" y="57">1</text>
<text x="821" y="57">2</text>
<text x="836" y="57">A36</text>
<text x="880" y="57">10</text>
<text x="895" y="57">20</text>
<text x="731" y="63">5</text>
<text x="764" y="63">5</text>
<text x="772" y="63">DiaF1852N</text>
<text x="818" y="63">0</text>
<text x="821" y="63">2</text>
<text x="882" y="63">1</text>
<text x="896" y="63">3</text>
<text x="769" y="76">FIELDBOLTS</text>
<text x="731" y="82">6</text>
<text x="772" y="82">DiaF1852N</text>
<text x="818" y="82">0</text>
<text x="821" y="82">2</text>
<text x="729" y="88">10</text>
<text x="772" y="88">DiaF1852N</text>
<text x="818" y="88">0</text>
<text x="821" y="88">1</text>
<text x="729" y="95">24</text>
<text x="772" y="95">DiaA325N</text>
<text x="818" y="95">0</text>
<text x="821" y="95">1</text>
<text x="836" y="95">+1HDWASH</text>
</g>
<g font-size="4.7">
<text x="389" y="155">13/</text>
<text x="408" y="155">5/</text>
<text x="150" y="157">(-6</text>
<text x="158" y="157">)</text>
<text x="394" y="157">16</text>
<text x="410" y="157">16</text>
<text x="636" y="157">(-</text>
<text x="643" y="157">)</text>
<text x="178" y="166">1/</text>
<text x="181" y="168">2</text>
<text x="211" y="166">1/</text>
<text x="213" y="168">2</text>
<text x="250" y="166">1/</text>
<text x="252" y="168">2</text>
<text x="359" y="166">1/</text>
<text x="362" y="168">2</text>
<text x="394" y="166">1/</text>
<text x="396" y="168">2</text>
<text x="505" y="166">1/</text>
<text x="508" y="168">2</text>
<text x="542" y="166">1/</text>
<text x="545" y="168">2</text>
<text x="616" y="166">13/</text>
<text x="620" y="168">16</text>
<text x="183" y="174">3/</text>
<text x="185" y="176">4</text>
<text x="199" y="174">3/</text>
<text x="201" y="176">4</text>
<text x="220" y="174">3/</text>
<text x="222" y="176">4</text>
<text x="236" y="174">3/</text>
<text x="238" y="176">4</text>
<text x="259" y="174">3/</text>
<text x="261" y="176">4</text>
<text x="275" y="174">3/</text>
<text x="277" y="176">4</text>
<text x="295" y="174">3/</text>
<text x="297" y="176">4</text>
<text x="311" y="174">3/</text>
<text x="313" y="176">4</text>
<text x="335" y="174">3/</text>
<text x="338" y="176">4</text>
<text x="351" y="174">3/</text>
<text x="354" y="176">4</text>
<text x="364" y="174">3/</text>
<text x="366" y="176">4</text>
<text x="380" y="174">3/</text>
<text x="382" y="176">4</text>
<text x="405" y="174">3/</text>
<text x="407" y="176">4</text>
<text x="421" y="174">3/</text>
<text x="423" y="176">4</text>
<text x="434" y="174">3/</text>
<text x="437" y="176">4</text>
<text x="450" y="174">3/</text>
<text x="453" y="176">4</text>
<text x="487" y="174">3/</text>
<text x="490" y="176">4</text>
<text x="503" y="174">3/</text>
<text x="506" y="176">4</text>
<text x="522" y="174">3/</text>
<text x="525" y="176">4</text>
<text x="529" y="174">3/</text>
<text x="531" y="176">4</text>
<text x="557" y="174">3/</text>
<text x="560" y="176">4</text>
<text x="573" y="174">3/</text>
<text x="576" y="176">4</text>
<text x="191" y="187">1/</text>
<text x="193" y="189">2</text>
<text x="228" y="187">1/</text>
<text x="230" y="189">2</text>
<text x="267" y="187">1/</text>
<text x="269" y="189">2</text>
<text x="303" y="187">1/</text>
<text x="305" y="189">2</text>
<text x="343" y="187">1/</text>
<text x="346" y="189">2</text>
<text x="372" y="187">1/</text>
<text x="374" y="189">2</text>
<text x="413" y="187">1/</text>
<text x="415" y="189">2</text>
<text x="442" y="187">1/</text>
<text x="445" y="189">2</text>
<text x="495" y="187">1/</text>
<text x="498" y="189">2</text>
<text x="515" y="187">1/</text>
<text x="518" y="189">2</text>
<text x="565" y="187">1/</text>
<text x="568" y="189">2</text>
<text x="186" y="201" transform="rotate(-90 186 201)">3/</text>
<text x="187" y="198" transform="rotate(-90 187 198)">4</text>
<text x="193" y="201" transform="rotate(-90 193 201)">1/</text>
<text x="195" y="198" transform="rotate(-90 195 198)">4</text>
<text x="223" y="201" transform="rotate(-90 223 201)">1/</text>
<text x="224" y="198" transform="rotate(-90 224 198)">4</text>
<text x="230" y="201" transform="rotate(-90 230 201)">3/</text>
<text x="232" y="198" transform="rotate(-90 232 198)">4</text>
<text x="262" y="201" transform="rotate(-90 262 201)">3/</text>
<text x="264" y="198" transform="rotate(-90 264 198)">4</text>
<text x="269" y="201" transform="rotate(-90 269 201)">1/</text>
<text x="271" y="198" transform="rotate(-90 271 198)">4</text>
<text x="298" y="201" transform="rotate(-90 298 201)">3/</text>
<text x="300" y="198" transform="rotate(-90 300 198)">4</text>
<text x="305" y="201" transform="rotate(-90 305 201)">1/</text>
<text x="307" y="198" transform="rotate(-90 307 198)">4</text>
<text x="338" y="201" transform="rotate(-90 338 201)">3/</text>
<text x="340" y="198" transform="rotate(-90 340 198)">4</text>
<text x="346" y="201" transform="rotate(-90 346 201)">1/</text>
<text x="347" y="198" transform="rotate(-90 347 198)">4</text>
<text x="367" y="201" transform="rotate(-90 367 201)">1/</text>
<text x="368" y="198" transform="rotate(-90 368 198)">4</text>
<text x="374" y="201" transform="rotate(-90 374 201)">3/</text>
<text x="376" y="198" transform="rotate(-90 376 198)">4</text>
<text x="408" y="201" transform="rotate(-90 408 201)">3/</text>
<text x="410" y="198" transform="rotate(-90 410 198)">4</text>
<text x="415" y="201" transform="rotate(-90 415 201)">1/</text>
<text x="417" y="198" transform="rotate(-90 417 198)">4</text>
<text x="438" y="201" transform="rotate(-90 438 201)">3/</text>
<text x="439" y="198" transform="rotate(-90 439 198)">4</text>
<text x="445" y="201" transform="rotate(-90 445 201)">1/</text>
<text x="447" y="198" transform="rotate(-90 447 198)">4</text>
<text x="491" y="201" transform="rotate(-90 491 201)">3/</text>
<text x="492" y="198" transform="rotate(-90 492 198)">4</text>
<text x="498" y="201" transform="rotate(-90 498 201)">1/</text>
<text x="500" y="198" transform="rotate(-90 500 198)">4</text>
<text x="511" y="201" transform="rotate(-90 511 201)">1/</text>
<text x="512" y="198" transform="rotate(-90 512 198)">4</text>
<text x="518" y="201" transform="rotate(-90 518 201)">3/</text>
<text x="520" y="198" transform="rotate(-90 520 198)">4</text>
<text x="560" y="201" transform="rotate(-90 560 201)">3/</text>
<text x="562" y="198" transform="rotate(-90 562 198)">4</text>
<text x="568" y="201" transform="rotate(-90 568 201)">1/</text>
<text x="570" y="198" transform="rotate(-90 570 198)">4</text>
<text x="180" y="220" transform="rotate(-90 180 220)">4</text>
<text x="202" y="217">9/</text>
<text x="205" y="219">16</text>
<text x="240" y="217">9/</text>
<text x="242" y="219">16</text>
<text x="259" y="220" transform="rotate(-90 259 220)">4</text>
<text x="279" y="217">9/</text>
<text x="281" y="219">16</text>
<text x="315" y="217">9/</text>
<text x="317" y="219">16</text>
<text x="335" y="220" transform="rotate(-90 335 220)">4</text>
<text x="355" y="217">9/</text>
<text x="358" y="219">16</text>
<text x="383" y="217">9/</text>
<text x="386" y="219">16</text>
<text x="403" y="220" transform="rotate(-90 403 220)">4</text>
<text x="425" y="217">9/</text>
<text x="427" y="219">16</text>
<text x="454" y="217">9/</text>
<text x="457" y="219">16</text>
<text x="474" y="222" transform="rotate(-90 474 222)">4</text>
<text x="480" y="217">9/</text>
<text x="482" y="219">16</text>
<text x="527" y="217">9/</text>
<text x="530" y="219">16</text>
<text x="543" y="217">9/</text>
<text x="546" y="219">16</text>
<text x="179" y="222" transform="rotate(-90 179 222)">3/</text>
<text x="257" y="222" transform="rotate(-90 257 222)">3/</text>
<text x="333" y="222" transform="rotate(-90 333 222)">3/</text>
<text x="401" y="222" transform="rotate(-90 401 222)">3/</text>
<text x="473" y="225" transform="rotate(-90 473 225)">3/</text>
<text x="578" y="226" transform="rotate(-90 578 226)">3/</text>
<text x="579" y="223" transform="rotate(-90 579 223)">4</text>
<text x="587" y="237" transform="rotate(-90 587 237)">1/</text>
<text x="588" y="235" transform="rotate(-90 588 235)">2</text>
<text x="216" y="249" transform="rotate(-90 216 249)">4</text>
<text x="291" y="249" transform="rotate(-90 291 249)">4</text>
<text x="360" y="249" transform="rotate(-90 360 249)">4</text>
<text x="431" y="249" transform="rotate(-90 431 249)">4</text>
<text x="504" y="249" transform="rotate(-90 504 249)">4</text>
<text x="578" y="249" transform="rotate(-90 578 249)">3/</text>
<text x="579" y="247" transform="rotate(-90 579 247)">4</text>
<text x="215" y="252" transform="rotate(-90 215 252)">3/</text>
<text x="290" y="252" transform="rotate(-90 290 252)">3/</text>
<text x="359" y="252" transform="rotate(-90 359 252)">3/</text>
<text x="430" y="252" transform="rotate(-90 430 252)">3/</text>
<text x="503" y="252" transform="rotate(-90 503 252)">3/</text>
<text x="178" y="266">1/</text>
<text x="181" y="267">2</text>
<text x="211" y="266">1/</text>
<text x="213" y="267">2</text>
<text x="250" y="266">1/</text>
<text x="252" y="267">2</text>
<text x="359" y="266">1/</text>
<text x="362" y="267">2</text>
<text x="394" y="266">1/</text>
<text x="396" y="267">2</text>
<text x="505" y="266">1/</text>
<text x="508" y="267">2</text>
<text x="542" y="266">1/</text>
<text x="545" y="267">2</text>
<text x="616" y="266">13/</text>
<text x="620" y="267">16</text>
<text x="589" y="274">3/</text>
<text x="592" y="276">4</text>
<text x="609" y="274">3/</text>
<text x="612" y="276">4</text>
<text x="628" y="275" transform="rotate(-90 628 275)">16</text>
<text x="626" y="280" transform="rotate(-90 626 280)">13/</text>
<text x="132" y="287" transform="rotate(-90 132 287)">2</text>
<text x="599" y="285">1/</text>
<text x="602" y="287">2</text>
<text x="130" y="290" transform="rotate(-90 130 290)">1/</text>
<text x="638" y="289">1/</text>
<text x="641" y="290">2</text>
<text x="592" y="299" transform="rotate(-90 592 299)">3/</text>
<text x="594" y="296" transform="rotate(-90 594 296)">4</text>
<text x="604" y="299" transform="rotate(-90 604 299)">1/</text>
<text x="605" y="296" transform="rotate(-90 605 296)">4</text>
<text x="585" y="305" transform="rotate(-90 585 305)">4</text>
<text x="634" y="301">1/</text>
<text x="637" y="303">2</text>
<text x="649" y="305" transform="rotate(-90 649 305)">4</text>
<text x="583" y="308" transform="rotate(-90 583 308)">3/</text>
<text x="647" y="307" transform="rotate(-90 647 307)">3/</text>
<text x="647" y="351" transform="rotate(-90 647 351)">8</text>
<text x="654" y="351">9/</text>
<text x="657" y="353">16</text>
<text x="645" y="354" transform="rotate(-90 645 354)">1/</text>
<text x="654" y="358">1/</text>
<text x="657" y="359">2</text>
<text x="636" y="372">1/</text>
<text x="651" y="368">13/</text>
<text x="655" y="370">16</text>
<text x="639" y="374">4</text>
<text x="391" y="385">11/</text>
<text x="395" y="387">16</text>
<text x="401" y="385">7/</text>
<text x="403" y="387">16</text>
<text x="389" y="393">1/</text>
<text x="392" y="394">16</text>
<text x="397" y="393">9/</text>
<text x="400" y="394">16</text>
<text x="389" y="400">1/</text>
<text x="392" y="402">2</text>
<text x="397" y="400">1/</text>
<text x="400" y="402">8</text>
<text x="363" y="419">3/</text>
<text x="376" y="419">1/</text>
<text x="365" y="421">4</text>
<text x="379" y="421">4</text>
</g>
<g font-size="4.2">
<text x="823" y="49">13/</text>
<text x="826" y="51">16</text>
<text x="776" y="56">5/</text>
<text x="778" y="57">16</text>
<text x="823" y="56">1/</text>
<text x="825" y="57">2</text>
<text x="769" y="62">3/</text>
<text x="770" y="63">4</text>
<text x="823" y="62">1/</text>
<text x="825" y="63">4</text>
<text x="769" y="81">3/</text>
<text x="770" y="82">4</text>
<text x="769" y="87">3/</text>
<text x="770" y="89">4</text>
<text x="823" y="87">3/</text>
<text x="825" y="89">4</text>
<text x="769" y="94">1/</text>
<text x="770" y="95">2</text>
<text x="823" y="94">3/</text>
<text x="825" y="95">4</text>
</g>
<g font-size="4">
<text x="154" y="156">1/</text>
<text x="638" y="156">3/</text>
<text x="156" y="157">2</text>
<text x="640" y="157">16</text>
</g>
<g font-size="3.7">
<text x="17" y="551" transform="rotate(-90 17 551)">18:24:59</text>
<text x="17" y="561" transform="rotate(-90 17 561)">2025</text>
<text x="17" y="570" transform="rotate(-90 17 570)">Jun 17</text>
<text x="17" y="593" transform="rotate(-90 17 593)">PRINTED ON</text>
</g>
</svg>
